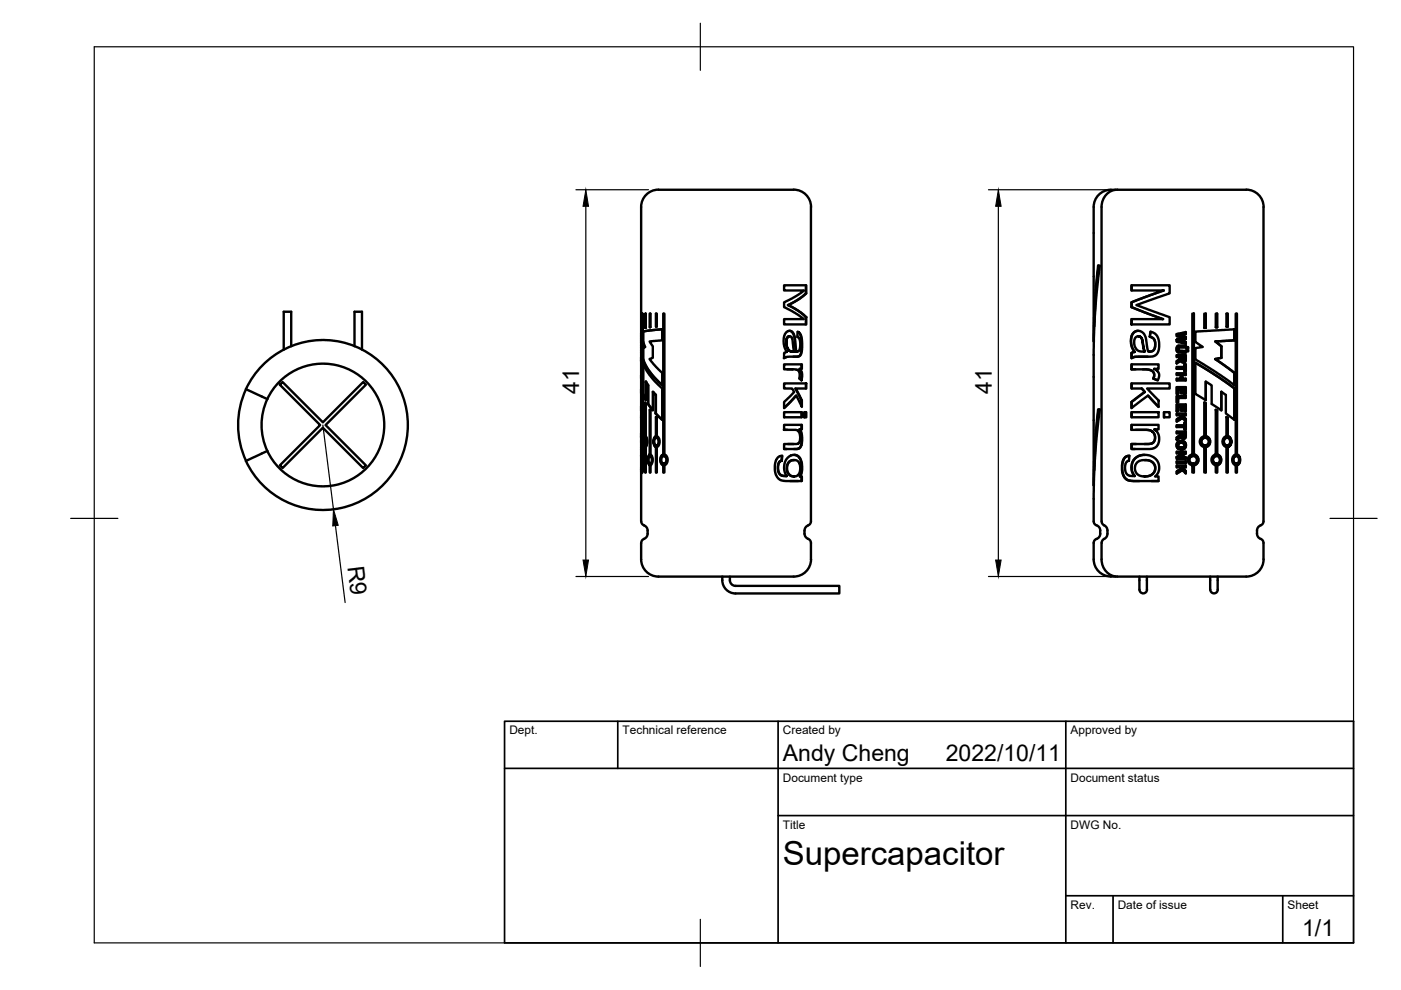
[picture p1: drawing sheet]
<svg xmlns="http://www.w3.org/2000/svg" width="297mm" height="210mm" viewBox="0 0 297 210" stroke-linecap="round" stroke-linejoin="round" font-family="sans-serif">
<!-- layer: Visible -->
<g fill="none" stroke="#000" stroke-width=".51">
<path d="M232.9 56.3l-.5 5.6-.4 7.2M235.5 40.3h1M235.5 40.2a3.7 3.7 0 0 0-3.6 3.7v28.4M61.7 73.4v-7.3h-1.5v8M75.2 73.4v-7.3h1.6v8M135.9 71.3l.1 .3M135.9 70.8l.1-.4v2.5l-.1-.5M135.9 73.6l.1-.3v1.5l-.1-.4M135.9 76.5l.1-1.2v2.5M135.9 79.1l.1 1.6zM135.9 70.8v-26.9a3.9 3.9 0 0 1 4.7-3.7h26.7a5.1 5.1 0 0 1 3.6 1.1 3.7 3.7 0 0 1 1.1 2.6l-.1 66.6M135.9 75.7h.1"/>
<path d="M135.9 70.8v.2M135.9 71.1v.2M135.9 71.4v.5M135.9 72v.2M135.9 72.3v.1M135.9 72.6v.7M135.9 74.7v.6M135.9 75.7v.6M135.9 78.2v.9M135.9 79.5v.8M135.9 79.5h.1M135.9 76.4h.1"/>
<path d="M135.9 72h.1M135.9 72.4h.1M135.9 70.8h.1M135.9 71.3h.1M136 75.7v.8zM136 76.5h.1M136 71.6l-.1 .4M136 77.2v1.6zM136 78.2h.1M136 71.6h.1M136 74.2l.1 .3zM136 73.6l.1 .3z"/>
<path d="M136.2 66.5v29.9l.2 .9-.2 1.4v1.5l-.2-2.3 .2-1.5zM136.3 70.3l4.1-.5v2.4l-2.7 .2 .7 1v2.5l-.7 .2 .9 1.1 1.8 1.9v2.6l-2.3-2.4-1.4-2.1-.4-1v-2.4l.2-.1a.5 .5 0 0 0-.1-.8l-.1-.4zM136.4 70.3l-.1 2.2M136.4 72.5l.3 1.1M136.4 73.8l-.1 2.4M136.4 76.2l1.1 2.2 1.4 1.7 1.5 1.5M136.4 77.2l-.1 6.3M136.8 73.6l-.5 .2M136.9 69.5h-.1M136.9 66.5v3v-3M136.9 66.5l-.1 3M137.8 66.5v2.9"/>
<path d="M137.9 69.4h-.1v-2.9h.1v2.9M139.1 66.5v2.8M139.3 69.2v-2.7h-.2v2.8M139.3 69.2l-.2 .1M140.4 69.8l-4.1 .5M140.6 66.5h.3v29.9l.4 .2 .3 .8-.3 .9-.4 .4v1.5h-.3v-1.5l-.4-.4-.2-.7 .1-.8 .5-.4zM140.7 66.5v29.9l-.4 .2-.2 .7 .1 .9 .5 .5v1.5M166.2 60.5h4.7v1.7l-1.3 1.1-2.5 1.4 2.1 1.2 1.7 1.3v1.6h-4.7v-1.1h4.2l-1.9-1.4-2.3-1.2v-1l2.6-1.3 1.7-1.2h-4.3zM166.2 77.3h3.8v.9h-.4l.5 1-.2 1.4a.66 .66 0 0 1-.4-1l-.1-.8-.5-.4-2.7-.1zM166.2 75.9h.1M166.6 70.5l.4-.3 .5-.1 .5 .3 .3 .4 .3 1.1 .2 2.3 .2 .4 .4-.2 .3-.8-.1-1.5-.2-.4-.4-.3 .1-1.1 .4 .2 .5 1.2 .1 2-.2 1.3-.5 .6h-2.4l-.8 .3v-1.1l.2-.1a.27 .27 0 0 0 .4-.1 .27 .27 0 0 0-.2-.4l-.4-.9-.1-1.2 .2-.9zM166.9 71.6l-.1 1.3 .3 1.1 .6 .5 .7 .1-.9-.1-.5-.6-.3-1.1z"/>
<path d="M166.9 78.3h1.2M166.9 71.6l.6-.3 .4 .4 .5 2.9M167.1 64.7l2.5 1.5 1.3 1M167.4 70.1l.6 .4 .4 .9 .4 3.1M167.4 71.3h-.3l-.2 .3M168.8 74.5l.2 .1M169.1 70.4l.5 .4 .2 .6 .2 1.4-.1 1.6-.1 .7-.3 .4-1.3 .1M169.6 78.2l.4 1-.2 1.4M169.9 77.3v.9M170.9 60.5v1.7M170.9 67.2v1.6M170.9 67.2h.1"/>
<path d="M170.9 62.2l-2 1.5-1.9 1M231.9 72.4l.1-5 .2-5.1 .6-6h.4l-.8 7.1-.5 8.3v31.1M239.9 77.3h5.7v.9h-.9l.8 .6 .2 .5v.7l-.3 .6-.9-.3 .2-.9-.2-.5-.3-.3-1.1-.3h-3.2zM239.9 60.5h8.1v1.7l-7.1 2.5 7.1 2.5v1.6h-8.1v-1.1h6.7l-6.7-2.6v-1l6.8-2.5h-6.8zM239.9 64.1v1M239.9 65.1l6.7 2.6M239.9 77.3v1M239.9 78.3h.8M239.9 60.5v1.1M239.9 67.7v1.1M239.9 74.8v1.1M240.3 70.6l.6-.4 .5-.1 .6 .2 .5 .4 .4 .9 .4 2.2a.65 .65 0 0 0 .3 .7 .65 .65 0 0 0 .8-.1l.4-.6 .1-1.1-.3-.9-.8-.4 .1-1.1 1.1 .5 .6 1 .2 1.8-.2 .9-.3 .6-.9 .5h-3.7l-.8 .3v-1.1l.7-.2-.6-1-.2-1.2 .1-1.1z"/>
<path d="M240.6 74.6l-.7 .2M241.3 70.1l-.5 .1-.5 .4-.4 1v1.5l.7 1.5M241.3 71.3l.5 .1 .3 .4 .6 2.8-.6-2.7-.5-.6h-.6l-.4 .5-.1 .8 .1 .8 .6 .9 .6 .2 .9 .1M242.3 78.3l1.1 .1 .9 .2 .4 .7-.2 1 .9 .3M243.3 75.6h-2.5l-.9 .3M243.8 71.4l.5 .2 .4 .4 .3 1.1-.1 .6-.3 .6-.9 .3M243.9 70.3l-.1 1.1M246.7 61.6h.1M246.7 61.6l-6.8 2.5M249.5 70.8l1.9-.4v.4l-1.3 .3 1.3 .3v.5l-1.3 .3 1.3 .3v.4l-1.9-.5v-.4l1.4-.4-1.4-.3zM249.5 75.3h1.9l-.1 1.3-.3 .3-.5-.1a.24 .24 0 0 0-.2-.3 .24 .24 0 0 0-.2 .2l-.6 .3v-.4l.8-.7v-.2h-.8zM249.5 77.8h1.6v-.6h.3v1.6h-.3v-.6h-1.6z"/>
<path d="M249.5 79.1h1.9v.4h-.7v.8h.7v.4h-1.9v-.4h.8v-.8h-.8zM249.5 72v.4l.4 .2M249.5 75.3v.4M249.5 77.8v.4M249.5 79.1v.4M249.6 73.4l.4-.1h1.4v.3h-1.3l-.3 .3 .2 .5h1.4v.4l-1.7-.1-.3-.5zM249.9 76.3l-.4 .3v.4M249.9 74.3l.7 .1M249.9 73.3l-.4 .2-.1 .4 .1 .5 .4 .3M249.9 70.8h-.4v.5l.4 .1M249.9 71.9l-.4 .1M250.3 76.4l-.4 .4"/>
<path d="M250.6 75.7v.6l.2 .2 .3-.2v-.6h-.5v.6l.2 .2M250.7 79.5v.8M251.4 75.3v1.3l-.5 .3M251.4 73.3v.3l-1.5 .1M251.4 74.4v.4h-.8M251.4 70.4v.4l-1.3 .3 1.3 .3v.5l-1.3 .3 1.3 .3v.4M251.4 77.2v1.6M251.4 79.1v.4M251.4 73.6h.1M251.6 74.2h.3v.3h-.3zM251.6 73.6h.3v.3h-.3zM251.9 73.6v.3"/>
<path d="M251.9 74.2v.3M252.8 66.5h.3v29.9l.6 .2 .4 .7-.2 .9-.8 .5v1.5h-.3v-1.5l-.6-.3-.4-.7 .2-.9 .8-.4zM253.1 66.5v29.9M253.4 70.3l8.3-.5v2.4l-4 .2 1.3 1v2.5l-1.3 .2 4 3v2.6l-3.8-2.8-4.5-2.7v-2.4l1.6-.2-1.6-1.1zM253.4 76.9l3.6 2.2 4.7 3.3M255.6 66.5v3M255.6 69.5h-.2M255.7 66.5l-.1 3M255.7 66.5h-.4v3M255.7 69.5h-.4M257.7 76.1l4 3M257.7 72.4l1.2 1"/>
<path d="M257.8 69.4v-2.9h.3v2.9M258 66.5v2.9M258 69.4h.1M258 69.4h-.2M258.1 69.4h-.3M259 75.9l-1.4 .2M259 73.4l-.1 2.5M260.2 66.5v2.7M260.2 69.2h.1M260.3 69.2h-.3M260.3 69.2v-2.7h-.3v2.8M261.7 69.8v2.4"/>
<path d="M261.7 79.1v2.6M261.7 72.2l-4 .2M262.2 66.5v29.9M52.1 82.5l4.6 2.1M56.7 95.6l-4.6 2.1M56.7 84.6a13 13 0 0 0 0 11M56.7 84.6a13 13 0 0 1 19.8-4.7 13 13 0 0 1 0 20.4 13 13 0 0 1-19.8-4.7M59.9 81l8.6 8.5 8.5-8.5 .6 .6-8.6 8.5 8.6 8.6-.6 .5-8.5-8.5-8.6 8.5-.6-.5 8.6-8.6-8.6-8.5zM135.9 82.1l.1 1.4zM135.9 84l.1 .4zM135.9 85.7l.1 1.5zM135.9 88l.1-.3v2.5"/>
<path d="M135.9 88.4v.5M135.9 92.7l.1-1.2-.1 2.1M135.9 93.9l.1-.4v1.8l-.1-.4M135.9 96.9l.1-1.1v1.5l-.1-.4M135.9 97.8l.1 .4zM135.9 99.4v.5M135.9 98.7l.1 .4zM135.9 93.9l.1 1zM135.9 91.9h.1M135.9 80.7v1.4M135.9 84.4v1.3M135.9 86.1v1.6"/>
<path d="M135.9 88v.7M135.9 90.5v1M135.9 91.9v.6M135.9 95.2v.6M135.9 97.3v.5M135.9 98.2v.5M135.9 99.1v.6M135.9 99.1h.1M135.9 99.4h.1M135.9 92.6h.1M135.9 88h.1M135.9 88.4h.1"/>
<path d="M135.9 86.1h.1M135.9 80.3h.1M135.9 88v.4M135.9 99.1v.3M136 99.1l-.1 11.4M136 91.9v.8zM136 99.7h.1M136 88.6h.1M136 94.9h.1M136 93.9h.1M136 92.7h.1M136 89.6v1.5z"/>
<path d="M136 90.5h.1M136 82.5l-.1 1.5M136 96.1l-.1 .6M136.2 96.7l.2 .5-.2 1.1-.1-.4zM136.2 96.4h.1M136.2 98.7h.1M136.2 98.3v.3M136.2 96.7l.2 .2M136.2 96.4v.3M136.4 98.1l-.2 .2M136.4 83.5l.5 1.2M136.6 94l.3 .8v5.4"/>
<path d="M136.7 92.9h.2l.2 .7-.2 .9-.2-.2-.1-.6zM136.8 92.5l.1-7v7M136.8 94.8h.1M136.8 92.8l.3 .1 .1 .5-.1 .9-.3 .2M136.9 92.5l-.3 .8M136.9 80.9l.5 .8M136.9 85.5l-.1-.1v7.1l-.3 .9v.9l.3 .5v5.4l.1-5.4 .3-.9v-.8l-.3-.6M137.5 81.7l-.1 4M137.5 85.7l.9 1.2M137.7 96.8h.3l.2 .4v.7l-.3 .4-.3-.2-.1-.4zM137.8 86.9l.1 .2v9.3l.3 .3 .2 .7-.1 .8-.4 .5v1.5h-.1v-1.5l-.3-.3-.1-.6v-.9l.4-.5zM137.8 87v9.4"/>
<path d="M137.8 96.4l-.3 .3-.1 .6 .1 .7 .3 .7M137.8 96.7l.3 .1 .2 .6-.1 .7-.4 .2M137.8 98.7v1.5M138.4 83.1l.7 .6zM138.4 83.1v3.9l-1-1.3M138.8 92.7l.3-.2-.3 .3-.2 .6 .2 1 .3 .4-.4-.3-.1-.5v-.7zM139 92.9h.3l.3 .5v.7l-.4 .4-.3-.3-.2-.3v-.6zM139 83.7v4l1.4 1.3v-6.6l-1.6-1.6-1.1-1.3-1-1.6-.4-1v6.6l.6 1.4v-4l.5 .8v4M139.1 92.5v-4.1l.2 .2v3.9l.3 .3 .2 .6v.8l-.5 .6v5.4h-.2v-5.4M139.1 83.7l-.1 4M139.1 87.7l1.3 1.3M139.1 88.5v4"/>
<path d="M139.1 94.8v5.4M139.2 92.8l.4 .2 .1 .4-.1 .9-.4 .2M140.4 96.8l.5-.1 .4 .5-.1 .8-.4 .3-.3-.1-.2-.3-.1-.6zM140.6 96.4h.1M140.6 98.7h.1M140.7 96.7l.5 .2 .2 .6-.2 .6-.5 .2M164.9 97l.5-.3 .5-.1-.1 1.1-.5 .2-.3 .7v.9l.2 .8 .6 .5 1 .1-.4-.7-.2-.9 .1-1 .4-.8 .6-.7 .6-.3h.8l.6 .3 .5 .6 .2 1v1.5l-.3 1.1h.3v1h-3.7l-.8-.2-.4-.3-.5-.6-.3-1.3 .1-1.7zM165.7 97.7l-.5 .3-.2 .4-.1 1 .1 .7 .7 .7 1.1 .1M165.8 96.6v1.1M166.2 91.1h.7M166.2 81.3h4.7v1.1h-2.2l1.3 2.5v1.4l-1.2-2.4-2.6 2.6v-1.3l2.2-2.1-.5-.7h-1.7zM166.2 87.4h3.8v1.1h-3.8z"/>
<path d="M166.2 90.1h3.8v.9h-.4l.4 1.3v1.5l-.2 .9-.4 .4-3.2 .1v-1.1h3l.3-.4 .2-.7-.2-1.1-.3-.6-.5-.2h-2.5zM166.2 95.2h.6M167 94.1h1.3M167.4 97.9l.5-.3h.7l.5 .1 .3 .4 .2 .6v1.1l-.2 .7-.5 .4-1 .1-.7-.6-.3-.6v-.8zM168.3 96.4l.9 .4 .6 .9 .2 1.7-.3 1.6M168.4 97.6l-1 .2-.5 .7-.1 .7 .1 .7 .3 .6 .5 .4 .6 .1M168.7 82.4l1.2 2.5M168.8 83.9l-2.6 2.6M169.6 91l.4 1.5-.2 1.9-.4 .7-1.1 .1M169.9 87.4v1.1M169.9 90.1v.9M170 84.9l-.1 1.2"/>
<path d="M170.5 87.4h.4v1.1h-.4zM170.9 81.3v1.1M170.9 87.4v1.1M232.9 86.8l-.5 5.6-.4 7.2M238.5 96.9l1-.3-.1 1.1-.5 .2-.3 .6-.1 .8 .2 .9 .6 .6 .8 .1h.5l-.6-.9-.1-1.3 .2-.7 .5-.8 .7-.5 1-.3 1.3 .1 1.1 .5 .7 .8 .3 .8-.1 1.5-.7 .9h.7v1h-5.4l-1.4-.3-.6-.8-.3-1.4 .1-1.7zM239.5 96.6l-.9 .3-.5 .9-.2 1.7 .3 1.2 .4 .7 .6 .4 2.4 .2M239.9 90.1h5.7v.9h-.8l.5 .6 .4 1v1l-.4 1-.5 .4-.7 .2h-4.2v-1.1h4.1l.6-.4 .3-.7-.1-.9-.6-.7-1.1-.3h-3.2zM239.9 87.4h5.7v1.1h-5.7zM239.9 81.3h8.1v1.1h-4.8l2.4 2.5v1.4l-2.2-2.4-3.5 2.6v-1.3l2.8-2.1-.7-.7h-2.1zM239.9 94.1h.1M239.9 90.1v1M239.9 81.3v1.1"/>
<path d="M239.9 85.2v1.3M239.9 87.4v1.1M240.8 91.1l2.9 .1 .6 .3 .3 .3 .3 1.1-.3 .8-.5 .4h-1.5M240.9 94.1h-1v1.1h.7M241.1 98.1l.5-.4 .7-.1 1.6 .1 .4 .3 .5 .5 .1 .5-.1 .9-.5 .6-.8 .4-.9 .1-1-.2-.6-.4-.4-.8 .1-.9zM242 82.4l.7 .7M242.7 96.4l-1.4 .4-1 .9-.3 1-.1 .8 .2 .7 .5 .7M242.7 83.1l-2.8 2.1M242.7 97.6h.1M242.8 97.6l.9 .1 .7 .4 .5 .6 .1 .6-.3 .8-.4 .5-.7 .3-.9 .1M243.4 83.9l2.2 2.4M244.5 80.3h.1"/>
<path d="M246.8 87.4h1.2v1.1h-1.2zM246.8 87.4v1.1M249.5 82.1h1.9v1.4h-.3v-1h-.4v.9h-.4v-.9h-.5v1h-.3zM249.5 84h1.9v.4h-1.6v.9h-.3zM249.5 85.7h1.9v1.5h-.3v-1.1h-.4v1h-.4v-1h-.5v1.1h-.3zM249.5 87.7h1.9v.3h-.8l.2 .2a1.29 1.29 0 0 1 .6 1.2l-.7-.8-1.2 .8a.86 .86 0 0 1 .7-.9l.2-.1-.1-.1-.2-.3h-.6zM249.5 90.2h1.6v-.6h.3v1.5h-.3v-.6h-1.6zM249.5 91.5h1.9l-.1 1.3-.3 .3-.5-.2a.18 .18 0 0 0-.2-.3 .18 .18 0 0 0-.2 .2l-.6 .4v-.5l.8-.6v-.2h-.8zM249.5 95.8h1.9v.4l-1.3 .7h1.3v.4h-1.9v-.4l1.2-.8h-1.2zM249.5 97.8h1.9v.4h-1.9zM249.5 96.9v.4M249.5 80.3v.4"/>
<path d="M249.5 82.1v1.4M249.5 84v1.3M249.5 85.7v1.5M249.5 87.7v.3M249.5 90.2v.3M249.5 91.5v.4M249.5 95.8v.3M249.5 97.8v.4M249.5 98.7v.4M249.9 99.7l-.4 .2v.5M249.9 96.7l-.4 .2M249.9 94.7l.5 .2-.5-.2-.1-.5 .4-.3h.6l.3 .3v.4l-.2 .3h-.5"/>
<path d="M249.9 93.6l-.3 .2-.2 .5 .2 .6 .3 .3M249.9 92.5l-.4 .2v.5M249.9 88.7l-.4 .2v.5M250.1 99.1h-.6v-.4h1.9v.4h-.8M250.1 99.1l.3 .3-.2 .1a.82 .82 0 0 0-.7 .9l1.2-.7 .7 .7a1.47 1.47 0 0 0-.8-1.3M250.3 92.6l-.8 .6M250.4 93.9l-.5 .2M250.4 93.5l.7 .1 .3 .6-.1 .8-.4 .3h-.4M250.4 95.3h.1M250.6 99.1l.8 .8v.5M250.6 88l.8 .8v.6M250.6 91.9v.6l.2 .2 .3-.2v-.6h-.5v.6l.2 .2"/>
<path d="M250.7 86.1v1M250.7 82.5v.9M250.7 99.7l-.8 .5M250.7 88.6l-.8 .5M251.4 84v.4M251.4 95.8v.4l-1.3 .7M251.4 91.5v1.2l-.3 .3-.2 .1M251.4 80.3v.4M251.4 82.1v1.4M251.4 85.7v1.5M251.4 87.7v.3M251.4 89.6v1.5"/>
<path d="M251.4 96.9v.4M251.4 97.8v.4M251.4 98.7v.4M252.9 96.7l-.5 .2-.3 .5 .2 .7 .6 .2M252.9 98.3h.1M252.9 96.7h.1M253.1 98.7v1.5M253.1 96.4l.8 .5 .2 .7-.3 .6-.7 .5M255.3 85.4v7.1l-.6 .4-.3 .6 .2 .9 .7 .4v5.4h.4v-5.4l.6-.4 .3-.6-.3-.9-.6-.4M255.5 92.8l-.5 .2-.3 .5 .2 .7 .6 .3M255.5 94.5h.1M255.5 92.8h.1"/>
<path d="M255.6 85.5v7M255.6 85.5h.1M255.7 92.5l.6 .4 .2 .9-.3 .7-.6 .3v5.4M255.7 80.9l-.1 4M255.7 85.5l-.3-.2 .2 .2M257.8 86.9l.2 .2M257.9 96.7l-.5 .2-.3 .5 .3 .7 .5 .2M258 87.1h.1M258 87.1v9.3M258.1 87.1l-.3-.2v9.5l-.6 .3-.3 .7 .2 .8 .7 .5v1.5h.3v-1.5l.6-.4 .2-.6-.2-1-.6-.3M258.1 98.7l-.1 1.5M258.1 96.4l.6 .5 .2 .7-.3 .8-.6 .3"/>
<path d="M258.1 87.1v9.3M259 83.1v3.9l-2.1-1.3v-4l-.8-.5-.4-.3v4l-2.3-1.4v-6.6l5.3 3.2 3 2.3v6.6l-1.8-1.3v-4l-.9-.6-.1 3.9M259.7 93l.5-.2 .5 .4 .1 .7-.5 .5h-.4l-.3-.4-.1-.5zM260 88.5l.3 .1M260.2 92.8l-.6 .3-.2 .5 .2 .6 .6 .3M260.2 92.5l.6 .2 .3 .8-.2 .9-.6 .4 .5-.4 .2-1-.2-.5zM260.2 88.6h.1M260.2 88.6v3.9M260.2 94.8v5.4M260.3 88.6v3.9M260.3 88.6l-.3-.2v4.1l-.5 .3-.3 .8 .2 .8 .6 .4v5.4h.3v-5.4M261.7 96.9l.5-.2 .4 .3 .1 .7-.4 .6h-.4l-.3-.5-.1-.5z"/>
<path d="M261.7 82.4v6.6M262.1 96.7h-.3l-.3 .6 .2 .8 .4 .2M262.2 96.4l.6 .3 .2 .7-.3 .9-.4 .4 .5-.6 .1-.8-.3-.7zM262.2 98.7v1.5M262.3 96.4v-29.9h-.3v29.9l-.5 .3-.3 .8 .2 .7 .6 .5v1.5h.3v-1.5M136 110.5a.9 .9 0 0 0 .6 .9M136.5 111.4a1.67 1.67 0 0 1 0 2.8M167.5 102h1.7M168.3 101h.1M169.9 101v1M171.3 114.3a.9 .9 0 0 1 .6 .8l.1 3.5a3.9 3.9 0 0 1-4.7 3.7h-26.7a4 4 0 0 1-4.7-3.7v-3.5a.96 .96 0 0 1 .7-.8M171.4 111.4a1.67 1.67 0 0 0 0 2.8"/>
<path d="M171.9 110.5a.9 .9 0 0 1-.6 .9M231.9 110.5a1.08 1.08 0 0 0 .9 1 1.77 1.77 0 0 1-.6 2.9l-.3 .7v3.5a3.7 3.7 0 0 0 3.6 3.6M231.9 102.9l.1-5 .2-5 .6-6.1h.4l-.7 5.9-.4 5.4-.2 12.4M233.6 110.5v-66.6a3.6 3.6 0 0 1 4.3-3.7h25.3a5.1 5.1 0 0 1 3.6 1.1 3.7 3.7 0 0 1 1.1 2.6v66.6M233.6 110.5l.1 .6 .4 .3M234.1 111.4a1.76 1.76 0 0 1 0 2.8M234.1 114.3l-.4 .3-.1 .5M244.2 102h1.4M267.3 111.4a1.67 1.67 0 0 0 0 2.8M267.3 114.3a.9 .9 0 0 1 .6 .8v3.5a3.9 3.9 0 0 1-4.7 3.7h-25.3a3.6 3.6 0 0 1-4.3-3.7v-3.5M267.9 110.5a.9 .9 0 0 1-.6 .9M153.1 122.3a2.94 2.94 0 0 0 2.8 3.5h22v-1.6h-22a1.42 1.42 0 0 1-1.2-1.9"/>
<path d="M235.5 122.2h1M241.6 122.3v1.8a1.32 1.32 0 0 0 .8 1.7 1.27 1.27 0 0 0 .8-1.7v-1.8M256.6 122.3v1.8a1.32 1.32 0 0 0 .8 1.7 1.27 1.27 0 0 0 .8-1.7v-1.8"/>
<circle cx="68.5" cy="90.1" r="18"/>
<circle cx="250.5" cy="94.4" r=".99"/>
<circle cx="253" cy="97.5" r=".8"/>
<circle cx="255.5" cy="93.7" r=".8"/>
<circle cx="257.9" cy="97.5" r=".78"/>
</g>
<g fill="#000">
<circle cx="249.5" cy="72" r=".25"/>
<circle cx="250.8" cy="76.5" r=".25"/>
<circle cx="135.9" cy="99.9" r=".25"/>
<circle cx="135.9" cy="88.9" r=".25"/>
<circle cx="250.1" cy="96.9" r=".25"/>
<circle cx="250.4" cy="94.9" r=".25"/>
<circle cx="250.7" cy="80.3" r=".25"/>
<circle cx="250.8" cy="92.7" r=".25"/>
</g>
<!-- layer: TitleBlock -->
<path d="M107 152.9h180v47h-180zM131 152.9v10M165 152.9v47M226 152.9v47M107 162.9h180M165 172.9h122M226 189.9h61M236 189.9v10M272 189.9v10" fill="none" stroke="#000" stroke-width=".36"/>
<!-- layer: Dimensions -->
<path d="M122.1 40.2h15.4M124.2 43.7v75M209.6 40.2h25.2M211.7 43.7v75M68.5 90.1l2.2 17.9M71.1 111.4l2.1 16.4M122.1 122.2h15.4M209.6 122.2h25.2" fill="none" stroke="#000" stroke-width=".25"/>
<path d="M124.2 40.2l.6 3.5h-1.2zM211.7 40.2l.6 3.5h-1.2zM70.7 108l1 3.4-1.2 .1zM123.6 118.7h1.2l-.6 3.5zM211.1 118.7h1.2l-.6 3.5z" fill="#000" stroke="#000" stroke-width=".21"/>
<!-- layer: Border -->
<path d="M20 9.9h267v190h-267zM148.5 4.9v10M15 109.9h10M282 109.9h10M148.5 194.9v10" fill="none" stroke="#000" stroke-width=".25"/>
<text font-size="7" x="166" y="183.4">Supercapacitor</text>
<g font-size="4.9">
<text x="122.8" y="83.5" transform="rotate(-90 122.8 83.5)">41</text>
<text x="210.3" y="83.5" transform="rotate(-90 210.3 83.5)">41</text>
<text x="73.7" y="120.2" transform="rotate(83 73.7 120.2)">R9</text>
<text x="166" y="161.4">Andy Cheng</text>
<text x="200.5" y="161.4">2022/10/11</text>
<text x="276.1" y="198.6">1/1</text>
</g>
<g font-size="2.5">
<text x="108" y="155.7">Dept.</text>
<text x="132" y="155.7">Technical reference</text>
<text x="166" y="155.7">Created by</text>
<text x="227" y="155.7">Approved by</text>
<text x="166" y="165.7">Document type</text>
<text x="227" y="165.7">Document status</text>
<text x="166" y="175.7">Title</text>
<text x="227" y="175.7">DWG No.</text>
<text x="227" y="192.7">Rev.</text>
<text x="237" y="192.7">Date of issue</text>
<text x="273" y="192.7">Sheet</text>
</g>
</svg>
